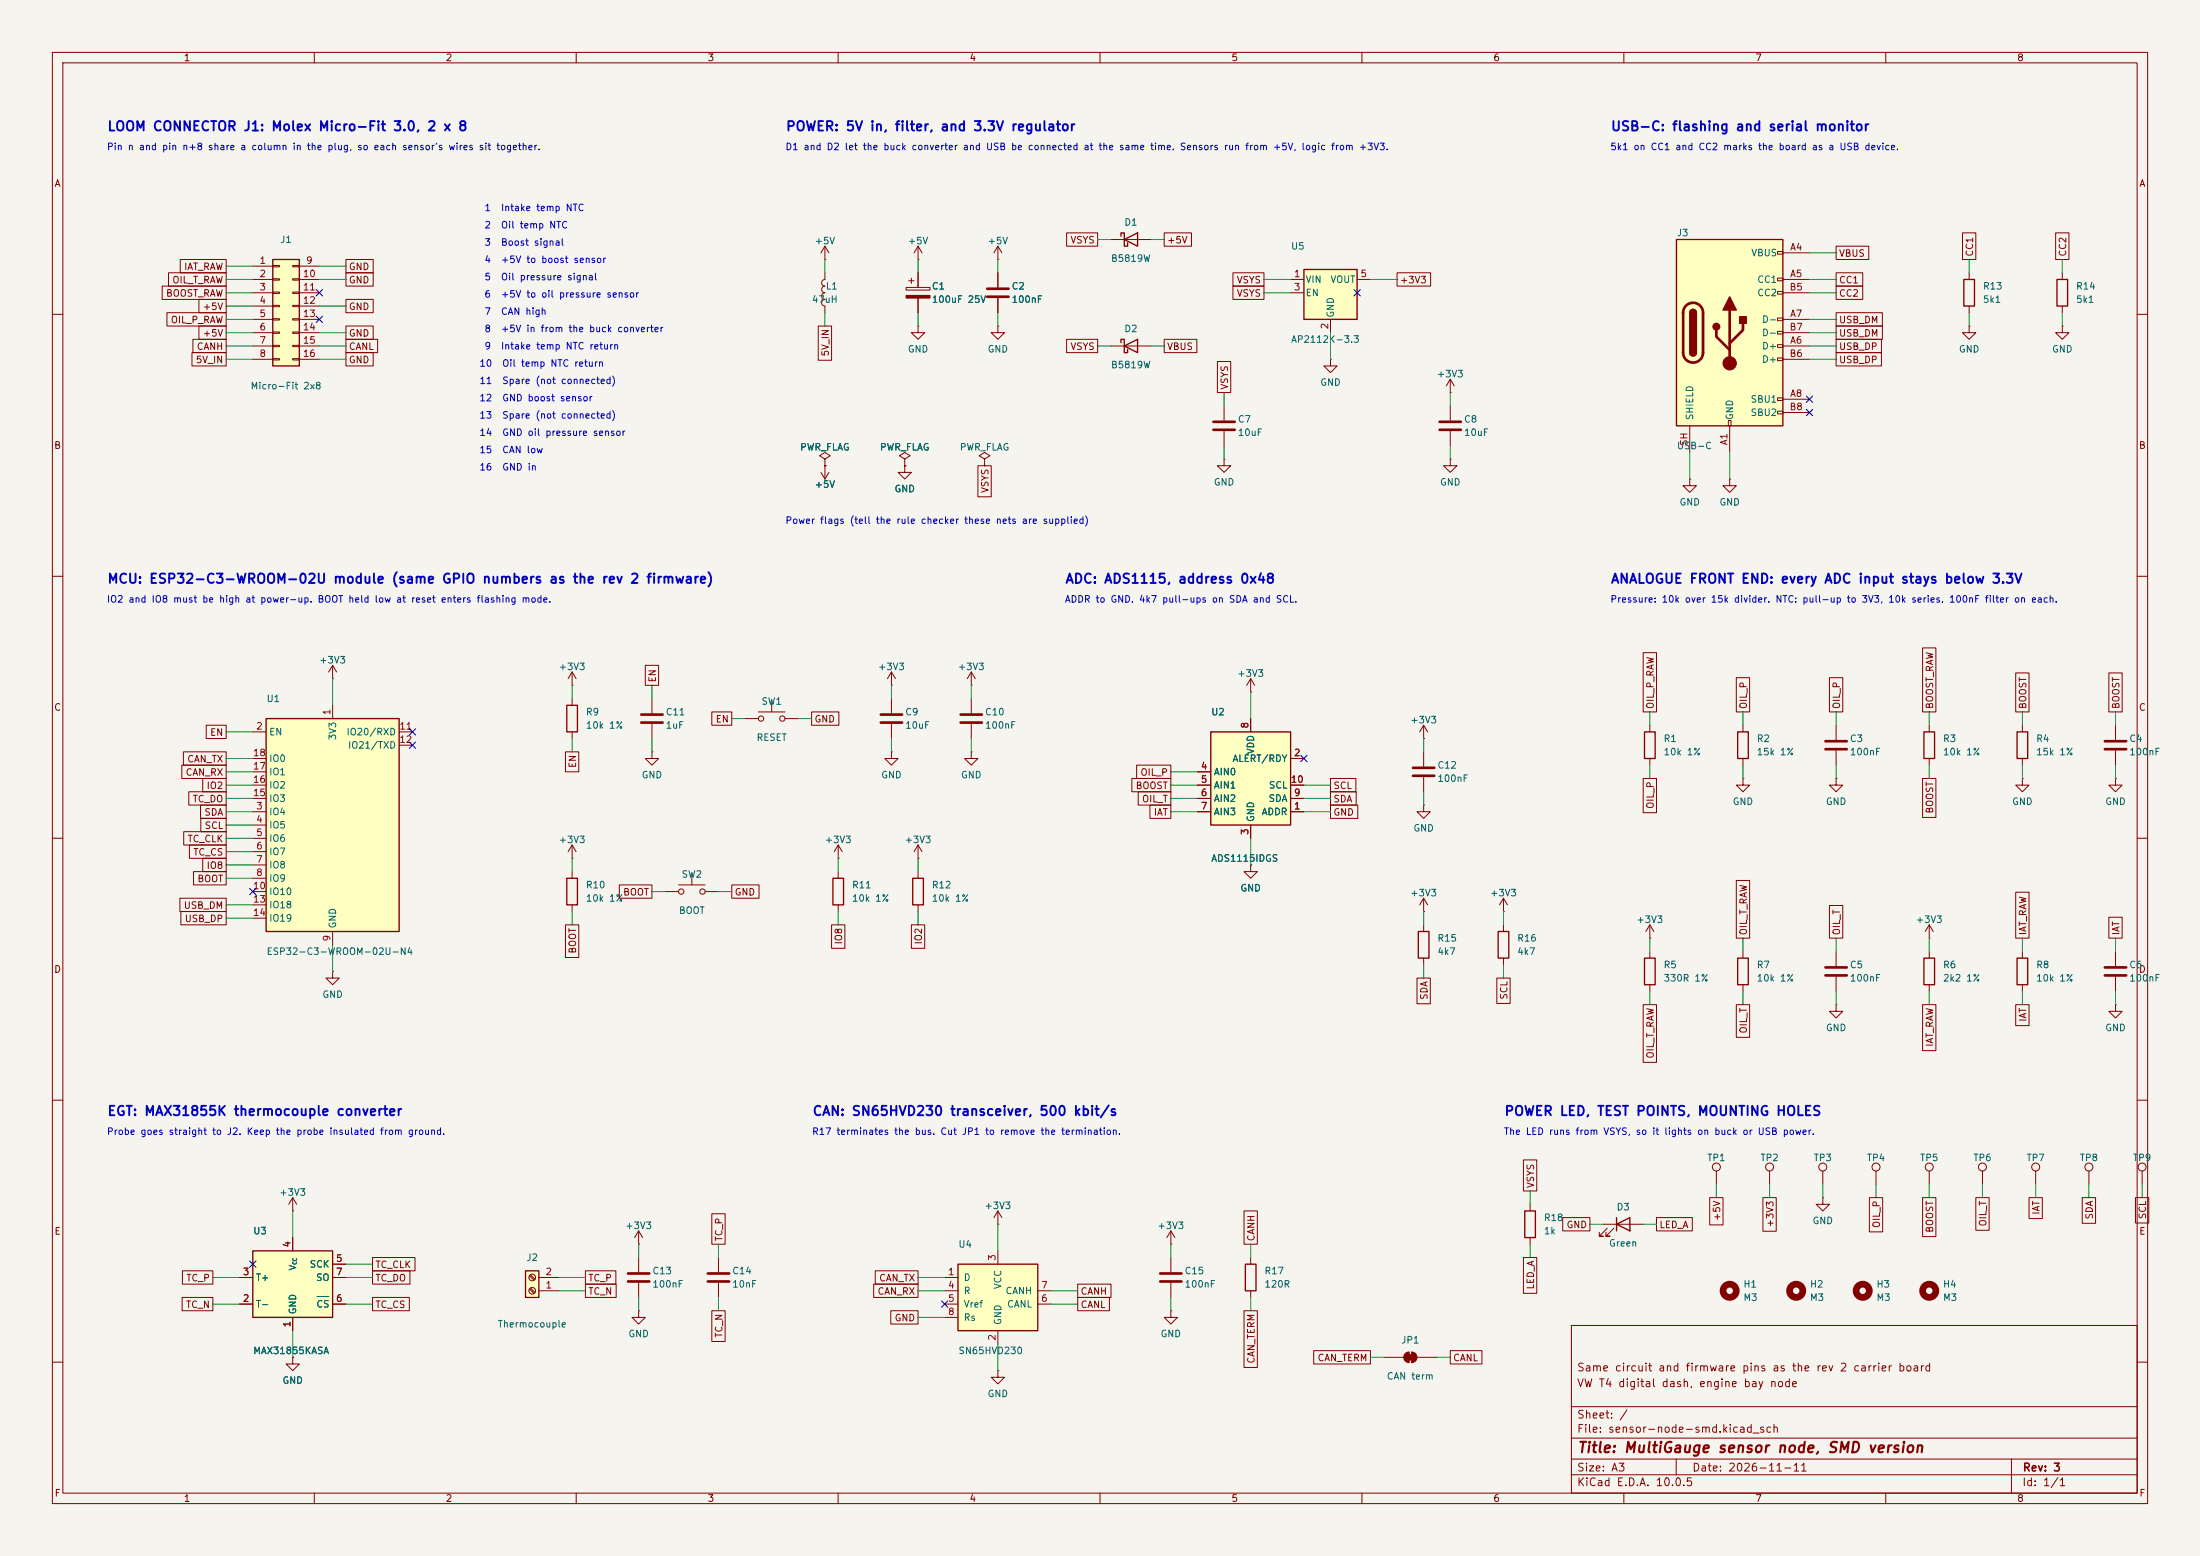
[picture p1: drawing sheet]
<svg xmlns="http://www.w3.org/2000/svg" width="420mm" height="297mm" viewBox="0 0 420 297" stroke-linecap="round" stroke-linejoin="round" font-family="sans-serif">
<path d="M0 0h420v297h-420z" fill="#f5f4ef" stroke="#f5f4ef" stroke-width=".19"/>
<g fill="none" stroke="#840000" stroke-width=".19">
<path d="M10 10h400v277h-400zM12 12h396v273h-396zM60 10v2M110 10v2M160 10v2M210 10v2M260 10v2M310 10v2M360 10v2M10 60h2M408 60h2M10 110h2"/>
<path d="M408 110h2M10 160h2M408 160h2M10 210h2M408 210h2M300 253h108v32h-108zM10 260h2M300 278.5h108M300 274.5h108M300 268.5h108M320 278.5v3M384 278.5v6.5"/>
<path d="M408 260h2M60 285v2M110 285v2M160 285v2M210 285v2M260 285v2M300 281.5h108M310 285v2M360 285v2"/>
</g>
<path d="M182.9 241.3h15.2v12.7h-15.2z" fill="#ffffc2"/>
<g fill="none" stroke="#840000" stroke-width=".25">
<path d="M214 45.1v-.6h.6v2.5h.7v-.6M214.6 45.7l2.6-1.2v2.5zM374.9 53.3h2v5.1h-2zM313.9 139.7h2.1v5.1h-2.1zM331.7 139.7h2.1v5.1h-2.1zM367.3 139.7h2v5.1h-2zM385.1 139.7h2v5.1h-2zM270.8 177.8h2v5.1h-2zM286 177.8h2v5.1h-2zM313.9 182.9h2.1v5.1h-2.1zM331.7 182.9h2.1v5.1h-2.1zM367.3 182.9h2v5.1h-2z"/>
<path d="M385.1 182.9h2v5.1h-2zM291.1 231.1h2v5.1h-2zM308.6 233.7l2.5-1.3v2.5zM308.6 232.4v2.5M182.9 241.3h15.2v12.7h-15.2z"/>
</g>
<g fill="none" stroke="#840000" stroke-width=".19">
<path d="M157.5 49.5h.1M157.5 57.2a.63 .63 0 0 0-.6 .6 .63 .63 0 0 0 .6 .6v1.3M157.5 52.1v1.2a.64 .64 0 0 0-.6 .7 .64 .64 0 0 0 .6 .6 .64 .64 0 0 0-.6 .7 .64 .64 0 0 0 .6 .6 .63 .63 0 0 0-.6 .6 .63 .63 0 0 0 .6 .7M157.5 47v2.5M157.5 47l-.8 1.3M157.5 47l.7 1.3M173 54.9h4.5v.5h-4.5zM173.5 53.6h1M174 53.1v1M175.3 49.5h.1M175.3 47l-.8 1.3M175.3 47l.7 1.3"/>
<path d="M175.3 47v2.5M175.3 52.1v2.8M175.3 56.9v2.8M212.1 45.7h7.6M375.9 52.1v1.2M375.9 58.4v1.3M175.3 62.2v1.3h1.2l-1.2 1.3-1.3-1.3h1.3M175.3 62.2h.1M190.5 62.2v1.3h1.3l-1.3 1.3-1.3-1.3h1.3M190.5 62.2h.1M375.9 62.2v1.3h1.3l-1.3 1.3-1.3-1.3h1.3M375.9 62.2h.1"/>
<path d="M156.7 90.2l.8 1.2M157.5 88.9h.1M157.5 87.6l1-.6-1-.6-1 .6 1 .6v1.3M157.5 88.9v2.5M158.2 90.2l-.7 1.2M172.7 88.9v1.3h1.3l-1.3 1.2-1.3-1.2h1.3M172.7 88.9h.1M172.7 87.6l1-.6-1-.6-1 .6 1 .6v1.3M188 87.6l1-.6-1-.6-1.1 .6 1.1 .6v1.3M188 88.9h.1M322.6 91.4v1.3h1.2l-1.2 1.3-1.3-1.3h1.3M322.6 91.4h.1"/>
<path d="M330.2 91.4v1.3h1.3l-1.3 1.3-1.3-1.3h1.3M330.2 91.4h.1M271.8 138.4l-.8 1.3M271.8 138.4l.7 1.3M271.8 138.4v2.6M315 138.4v1.3M332.7 138.4v1.3M350.5 138.4v2.8M368.3 138.4v1.3M386.1 138.4v1.3M403.9 138.4v2.8M271.8 141h.1"/>
<path d="M271.8 153.7v1.2h1.2l-1.2 1.3-1.3-1.3h1.3M271.8 153.7h.1M271.8 143.5v2.8M271.8 148.3v2.8M315 144.8v1.3M332.7 148.6v1.3h1.3l-1.3 1.2-1.2-1.2h1.2M332.7 148.6h.1M332.7 144.8v1.3M350.5 148.6v1.3h1.3l-1.3 1.2-1.3-1.2h1.3M350.5 148.6h.1M350.5 143.3v2.8M368.3 144.8v1.3"/>
<path d="M386.1 148.6v1.3h1.2l-1.2 1.2-1.3-1.2h1.3M386.1 148.6h.1M386.1 144.8v1.3M403.9 148.6v1.3h1.2l-1.2 1.2-1.3-1.2h1.3M403.9 148.6h.1M403.9 143.3v2.8M271.8 174h.1M271.8 171.5v2.5M271.8 176.5v1.3M271.8 171.5l-.8 1.2M271.8 171.5l.7 1.2M287 174h.1"/>
<path d="M287 171.5l-.7 1.2M287 171.5l.8 1.2M287 171.5v2.5M287 176.5v1.3M315 179.1h.1M315 176.5v2.6M315 176.5l-.8 1.3M315 176.5l.7 1.3M368.3 179.1h.1M368.3 176.5v2.6M368.3 176.5l-.8 1.3M368.3 176.5l.8 1.3"/>
<path d="M271.8 182.9v1.3M287 182.9v1.3M315 181.6v1.3M315 188v1.2M332.7 181.6v1.3M332.7 188v1.2M350.5 191.8v1.2h1.3l-1.3 1.3-1.3-1.3h1.3M350.5 191.8h.1M350.5 181.6v2.8M350.5 186.4v2.8M368.3 181.6v1.3M368.3 188v1.2"/>
<path d="M386.1 181.6v1.3M386.1 188v1.2M403.9 191.8v1.2h1.2l-1.2 1.3-1.3-1.3h1.3M403.9 191.8h.1M403.9 181.6v2.8M403.9 186.4v2.8M190.5 238.8v2.5M292.1 229.9v1.2M292.1 236.2v1.3M306.1 233.7h7.6M306.8 234.4l-1.5 1.6h.8h-.8v-.8M308.1 234.4l-1.5 1.6h.7h-.7v-.8"/>
<path d="M327.7 223.5v2.6M337.8 223.5v2.6M348 228.6v1.3h1.2l-1.2 1.2-1.3-1.2h1.3M348 228.6h.1M348 223.5v2.6M358.1 223.5v2.6M368.3 223.5v2.6M378.5 223.5v2.6M388.6 223.5v2.6M398.8 223.5v2.6M408.9 223.5v2.6M180.3 243.8h2.6"/>
<path d="M180.3 246.4h2.6M180.3 248.9h2.6M180.3 251.5h2.6M190.5 254v2.5M198.1 246.4h2.6M198.1 248.9h2.6"/>
<circle cx="327.7" cy="222.8" r=".76"/>
<circle cx="337.8" cy="222.8" r=".76"/>
<circle cx="348" cy="222.8" r=".76"/>
<circle cx="358.1" cy="222.8" r=".76"/>
<circle cx="368.3" cy="222.8" r=".76"/>
<circle cx="378.5" cy="222.8" r=".76"/>
<circle cx="388.6" cy="222.8" r=".76"/>
<circle cx="398.8" cy="222.8" r=".76"/>
<circle cx="408.9" cy="222.8" r=".76"/>
</g>
<g fill="none" stroke="#840000" stroke-width="1.3">
<circle cx="330.2" cy="246.4" r="1.27"/>
<circle cx="355.6" cy="246.4" r="1.27"/>
<circle cx="368.3" cy="246.4" r="1.27"/>
</g>
<path d="M269.7 146.6h4.1M269.7 148.1h4.1M348.5 141.5h4.1M348.5 143h4.1M401.8 141.5h4.1M401.8 143h4.1M348.5 184.7h4.1M348.5 186.2h4.1M401.8 184.7h4.1M401.8 186.2h4.1" fill="none" stroke="#840000" stroke-width=".51"/>
<path d="M173 56.4h4.5v.5h-4.5z" fill="#840000" stroke="#840000" stroke-width=".19"/>
<path d="M320 45.7h20.4v35.6h-20.4z" fill="#ffffc2"/>
<g fill="none" stroke="#840000" stroke-width=".19">
<path d="M190.5 49.5h.1M190.5 47l-.8 1.3M190.5 47l.8 1.3M190.5 47v2.5M190.5 52.1v2.8M190.5 56.9v2.8M339.3 48h1.1v.5h-1.1zM339.3 53.1h1.1v.5h-1.1zM339.3 55.6h1.1v.5h-1.1zM340.4 48.3h5M340.4 53.3h5M340.4 55.9h5"/>
<path d="M393.7 52.1v1.2M393.7 58.4v1.3M339.3 60.7h1.1v.5h-1.1zM339.3 63.2h1.1v.6h-1.1zM339.3 65.8h1.1v.5h-1.1zM339.3 68.3h1.1v.5h-1.1zM339.3 75.9h1.1v.6h-1.1zM339.3 78.5h1.1v.5h-1.1zM340.4 66h5M340.4 61h5M340.4 76.2h5M340.4 68.6h5"/>
<path d="M340.4 63.5h5M340.4 78.7h5M393.7 62.2v1.3h1.3l-1.3 1.3-1.3-1.3h1.3M393.7 62.2h.1M322.6 81.3v5.1M329.9 80.3h.6v1h-.6zM330.2 81.3v5.1M109.2 133.4v1.2M109.2 139.7v1.3M124.5 133.4v2.7M124.5 138.2v2.8M142.2 137.2h2.6"/>
<path d="M144.8 135.9h5.1M147.3 134.1v1.8M149.9 137.2h2.5M124.5 143.5v1.3h1.2l-1.2 1.3-1.3-1.3h1.3M124.5 143.5h.1M109.2 163.8h.1M109.2 161.3v2.5M109.2 166.4v1.2M109.2 172.7v1.3M109.2 161.3l-.7 1.3M109.2 161.3l.8 1.3M63.5 185.4v1.3h1.3l-1.3 1.3-1.3-1.3h1.3"/>
<path d="M63.5 185.4h.1"/>
<circle cx="145.3" cy="137.2" r=".51"/>
<circle cx="149.4" cy="137.2" r=".51"/>
</g>
<path d="M320 45.7h20.4v35.6h-20.4zM322.6 59.7a.64 .64 0 0 1 .6-.6 .64 .64 0 0 1 .6 .6M392.7 53.3h2v5.1h-2zM322.6 67.3a.64 .64 0 0 0 .6 .6 .64 .64 0 0 0 .6-.6M108.2 134.6h2v5.1h-2zM108.2 167.6h2v5.1h-2z" fill="none" stroke="#840000" stroke-width=".25"/>
<path d="M188.5 55.1h4M188.5 56.6h4M321.9 58.4a1.91 1.91 0 0 1 2-.5 1.91 1.91 0 0 1 1.2 1.8v7.6a1.91 1.91 0 0 1-1.9 1.9 1.91 1.91 0 0 1-1.9-1.9v-7.8l.2-.6zM330.2 59.2v10.1M327.7 63v1.3l2.5 2.5M332.7 61.7v1.3l-2.5 2.5M122.4 136.4h4.1M122.4 137.9h4.1" fill="none" stroke="#840000" stroke-width=".51"/>
<g fill="#840000" stroke="#840000" stroke-width=".25">
<path d="M322.6 59.7h1.2v7.6h-1.2z"/>
<path d="M322.8 59.2a.64 .64 0 0 1 .7-.1 .64 .64 0 0 1 .3 .6h-1.2z"/>
<path d="M322.6 67.3h1.2a.64 .64 0 0 1-.6 .6 .64 .64 0 0 1-.6-.6z"/>
<path d="M330.2 56.6l1.3 2.6h-2.6z"/>
<path d="M332.1 60.5h1.3v1.2h-1.3z"/>
<circle cx="327.7" cy="62.4" r=".63"/>
</g>
<circle cx="330.2" cy="69.3" r="1.27" fill="#840000" stroke="#840000" stroke-width=".19"/>
<path d="M50.8 137.2h25.4v40.6h-25.4z" fill="#ffffc2"/>
<path d="M50.8 137.2h25.4v40.6h-25.4zM159 167.6h2v5.1h-2zM174.2 167.6h2.1v5.1h-2.1z" fill="none" stroke="#840000" stroke-width=".25"/>
<g fill="none" stroke="#840000" stroke-width=".19">
<path d="M48.3 139.7h2.5M63.5 134.6v2.6M76.2 139.7h2.5M48.3 154.9h2.5M48.3 157.5h2.5M48.3 152.4h2.5M48.3 149.9h2.5M48.3 147.3h2.5M48.3 144.8h2.5M76.2 142.2h2.5M48.3 160h2.5M48.3 162.6h2.5"/>
<path d="M48.3 165.1h2.5M48.3 167.6h2.5M48.3 170.2h2.5M48.3 172.7h2.5M48.3 175.3h2.5M63.5 177.8v2.5M127 170.2h2.5M129.5 168.9h5.1M132.1 167.1v1.8M134.6 170.2h2.6M160 163.8h.1M160 161.3l-.7 1.3"/>
<path d="M160 161.3l.8 1.3M160 161.3v2.5M160 166.4v1.2M160 172.7v1.3M175.3 163.8h.1M175.3 161.3v2.5M175.3 166.4v1.2M175.3 172.7v1.3M175.3 161.3l-.8 1.3M175.3 161.3l.7 1.3M137.2 240v2.8M137.2 244.9v2.7"/>
<circle cx="130" cy="170.2" r=".51"/>
<circle cx="134.1" cy="170.2" r=".51"/>
</g>
<path d="M135.1 243.1h4.1M135.1 244.6h4.1" fill="none" stroke="#840000" stroke-width=".51"/>
<path d="M48.3 238.8h15.2v12.7h-15.2z" fill="#ffffc2"/>
<path d="M48.3 238.8h15.2v12.7h-15.2z" fill="none" stroke="#840000" stroke-width=".25"/>
<path d="M55.9 236.2v2.6M45.7 248.9h2.6M45.7 243.8h2.6M55.9 251.5v2.5M63.5 248.9h2.5M63.5 243.8h2.5M63.5 241.3h2.5" fill="none" stroke="#840000" stroke-width=".19"/>
<path d="M60.5 247.5h2.3" fill="none" stroke="#006464" stroke-width=".19"/>
<path d="M231.1 139.7h15.3v17.8h-15.3z" fill="#ffffc2"/>
<path d="M231.1 139.7h15.3v17.8h-15.3z" fill="none" stroke="#840000" stroke-width=".25"/>
<g fill="none" stroke="#840000" stroke-width=".19">
<path d="M170.2 130.8h.1M170.2 128.3v2.5M170.2 133.4v2.7M170.2 138.2v2.8M170.2 128.3l-.8 1.2M170.2 128.3l.7 1.2M185.4 130.8h.1M185.4 128.3v2.5M185.4 133.4v2.7M185.4 138.2v2.8M185.4 128.3l-.7 1.2M185.4 128.3l.8 1.2"/>
<path d="M238.8 132.1h.1M238.8 129.5v2.6M238.8 137.2v2.5M238.8 129.5l-.8 1.3M238.8 129.5l.7 1.3M170.2 143.5v1.3h1.2l-1.2 1.3-1.3-1.3h1.3M170.2 143.5h.1M185.4 143.5v1.3h1.3l-1.3 1.3-1.3-1.3h1.3M185.4 143.5h.1M228.6 154.9h2.5M228.6 147.3h2.5M228.6 149.9h2.5"/>
<path d="M228.6 152.4h2.5M238.8 157.5v2.5M246.4 154.9h2.5M246.4 144.8h2.5M246.4 149.9h2.5M246.4 152.4h2.5M238.8 165.1v1.3h1.2l-1.2 1.2-1.3-1.2h1.3M238.8 165.1h.1M121.9 237.5h.1M121.9 234.9l-.7 1.3M121.9 234.9l.8 1.3M121.9 234.9v2.6"/>
<path d="M55.9 259.1v1.2h1.2l-1.2 1.3-1.3-1.3h1.3M55.9 259.1h.1M121.9 250.2v1.3h1.3l-1.3 1.2-1.3-1.2h1.3M121.9 250.2h.1M121.9 240v2.8M121.9 244.9v2.7"/>
</g>
<path d="M168.1 136.4h4.1M168.1 137.9h4.1M183.4 136.4h4.1M183.4 137.9h4.1M119.9 243.1h4.1M119.9 244.6h4.1" fill="none" stroke="#840000" stroke-width=".51"/>
<path d="M100.3 242.6h2.6v5h-2.6z" fill="#ffffc2"/>
<path d="M100.3 242.6h2.6v5h-2.6z" fill="none" stroke="#840000" stroke-width=".25"/>
<g fill="none" stroke="#840000" stroke-width=".19">
<path d="M55.9 231.1h.1M55.9 228.6l-.8 1.3M55.9 228.6l.7 1.3M55.9 228.6v2.5M101.1 246l.9 .9M101.1 243.5l.9 .8M101.3 245.9l.8 .8M101.3 243.3l.8 .9M102.9 246.4h3.8M102.9 243.8h3.8"/>
<circle cx="101.6" cy="246.4" r=".63"/>
<circle cx="101.6" cy="243.8" r=".63"/>
</g>
<path d="M52.1 49.5h5v20.4h-5z" fill="#ffffc2"/>
<path d="M52.1 49.5h5v20.4h-5zM214 65.4v-.6h.6v2.5h.7v-.6M214.6 66l2.6-1.2v2.5z" fill="none" stroke="#840000" stroke-width=".25"/>
<g fill="none" stroke="#840000" stroke-width=".19">
<path d="M48.3 50.8h3.8M48.3 53.3h3.8M48.3 55.9h3.8M48.3 58.4h3.8M52.1 50.7h1.2v.2h-1.2zM52.1 53.2h1.2v.3h-1.2zM52.1 55.8h1.2v.2h-1.2zM52.1 58.3h1.2v.2h-1.2zM55.9 50.7h1.2v.2h-1.2zM55.9 53.2h1.2v.3h-1.2zM55.9 55.8h1.2v.2h-1.2zM55.9 58.3h1.2v.2h-1.2z"/>
<path d="M57.1 50.8h3.9M57.1 53.3h3.9M57.1 55.9h3.9M57.1 58.4h3.9M48.3 61h3.8M48.3 63.5h3.8M48.3 66h3.8M48.3 68.6h3.8M52.1 60.8h1.2v.3h-1.2zM52.1 63.4h1.2v.2h-1.2zM52.1 65.9h1.2v.3h-1.2zM52.1 68.5h1.2v.2h-1.2z"/>
<path d="M55.9 60.8h1.2v.3h-1.2zM55.9 63.4h1.2v.2h-1.2zM55.9 65.9h1.2v.3h-1.2zM55.9 68.5h1.2v.2h-1.2zM57.1 61h3.9M57.1 63.5h3.9M57.1 66h3.9M57.1 68.6h3.9M212.1 66h7.6M254 68.6v1.3h1.3l-1.3 1.2-1.3-1.2h1.3M254 68.6h.1M276.9 74.9h.1"/>
<path d="M276.9 72.4l-.8 1.3M276.9 72.4l.7 1.3M276.9 72.4v2.5M276.9 77.5v2.8M276.9 87.6v1.3h1.2l-1.2 1.3-1.3-1.3h1.3M276.9 87.6h.1M276.9 82.3v2.8M63.5 129.5h.1M63.5 127l-.8 1.3M63.5 127l.8 1.3M63.5 127v2.5M109.2 130.8h.1"/>
<path d="M109.2 128.3l-.7 1.2M109.2 128.3l.8 1.2M109.2 128.3v2.5M190.5 233.7h.1M190.5 231.1l-.8 1.3M190.5 231.1l.8 1.3M190.5 231.1v2.6M223.5 250.2v1.3h1.3l-1.3 1.2-1.3-1.2h1.3M223.5 250.2h.1"/>
</g>
<circle cx="342.9" cy="246.4" r="1.27" fill="none" stroke="#840000" stroke-width="1.3"/>
<path d="M274.8 80.5h4.1M274.8 82h4.1" fill="none" stroke="#840000" stroke-width=".51"/>
<path d="M248.9 51.4h10.2v9.6h-10.2z" fill="#ffffc2"/>
<path d="M248.9 51.4h10.2v9.6h-10.2zM237.7 241.3h2.1v5.1h-2.1z" fill="none" stroke="#840000" stroke-width=".25"/>
<g fill="none" stroke="#840000" stroke-width=".19">
<path d="M31 54.6h12.2v2.6h-12.2zM31.9 59.7h11.3v2.5h-11.3zM32.2 52.1h11v2.5h-11zM34.4 49.5h8.8v2.6h-8.8zM38 57.1h5.2v2.6h-5.2zM66 52.1h5.2v2.5h-5.2zM66 49.5h5.2v2.6h-5.2zM66 57.1h5.2v2.6h-5.2zM175.3 52.1v2.8M175.3 56.9v2.8M190.5 52.1v2.8M190.5 56.9v2.8"/>
<path d="M203.6 44.4h5.9v2.6h-5.9zM222.2 44.4h5.3v2.6h-5.3zM235.4 52.1h5.9v2.5h-5.9zM235.4 54.6h5.9v2.6h-5.9zM246.4 53.3h2.5M246.4 55.9h2.5M259.1 53.3h2.5M266.7 52.1h6.4v2.5h-6.4zM350.5 59.7h8.9v2.5h-8.9zM350.5 52.1h5.1v2.5h-5.1zM350.5 54.6h5.1v2.6h-5.1zM350.5 47h6.3v2.5h-6.3z"/>
<path d="M374.6 44.4h2.6v5.1h-2.6zM392.4 44.4h2.6v5.1h-2.6zM36.6 67.3h6.6v2.6h-6.6zM36.8 64.8h6.4v2.5h-6.4zM38 62.2h5.2v2.6h-5.2zM66 62.2h5.2v2.6h-5.2zM66 64.8h6.1v2.5h-6.1zM66 67.3h5.2v2.6h-5.2zM156.2 62.2h2.6v6.6h-2.6zM203.6 64.8h5.9v2.5h-5.9zM222.2 64.8h6.3v2.5h-6.3zM232.4 69h2.6v5.9h-2.6z"/>
<path d="M233.7 77.5v2.8M254 61v2.5M350.5 62.2h8.9v2.6h-8.9zM350.5 67.3h8.7v2.6h-8.7zM350.5 64.8h8.7v2.5h-8.7zM157.5 88.9h.1M172.7 88.9h.1M186.7 88.9h2.5v5.9h-2.5zM233.7 87.6v1.3h1.2l-1.2 1.3-1.3-1.3h1.3M233.7 87.6h.1M233.7 82.3v2.8M39.4 138.4h3.8v2.6h-3.8z"/>
<path d="M123.2 127h2.5v3.8h-2.5zM135.9 135.9h3.8v2.5h-3.8zM154.9 135.9h5.2v2.5h-5.2zM238.8 137.2v2.5M313.7 124.6h2.5v11.3h-2.5zM331.5 129.4h2.5v6.5h-2.5zM349.2 129.4h2.6v6.5h-2.6zM367 123.7h2.6v12.2h-2.6zM384.8 128.4h2.6v7.5h-2.6zM402.6 128.4h2.5v7.5h-2.5zM34.7 146h8.5v2.6h-8.5zM35 143.5h8.2v2.6h-8.2z"/>
<path d="M35.1 158.7h8.1v2.6h-8.1zM36 151.1h7.2v2.6h-7.2zM38.3 153.7h4.9v2.5h-4.9zM38.3 156.2h4.9v2.6h-4.9zM38.7 148.6h4.5v2.5h-4.5zM107.9 143.5h2.6v3.8h-2.6zM216.1 148.6h7.4v2.5h-7.4zM217 146h6.5v2.6h-6.5zM217.3 151.1h6.2v2.6h-6.2zM219.5 153.7h4v2.5h-4zM228.6 154.9h2.5M228.6 147.3h2.5"/>
<path d="M228.6 149.9h2.5M228.6 152.4h2.5M238.8 157.5v2.5M246.4 154.9h2.5M246.4 144.8h2.5M246.4 149.9h2.5M246.4 152.4h2.5M254 148.6h4.8v2.5h-4.8zM254 151.1h4.9v2.6h-4.9zM254 153.7h5.2v2.5h-5.2zM313.7 148.6h2.5v6.5h-2.5zM367 148.6h2.6v7.4h-2.6z"/>
<path d="M34.3 171.4h8.9v2.6h-8.9zM34.5 174h8.7v2.5h-8.7zM36.2 161.3h7v2.5h-7zM36.9 166.4h6.3v2.5h-6.3zM38.7 163.8h4.5v2.6h-4.5zM107.9 176.5h2.6v6.3h-2.6zM118.2 168.9h6.3v2.6h-6.3zM139.7 168.9h5.2v2.6h-5.2zM158.7 176.5h2.6v4.5h-2.6zM174 176.5h2.5v4.5h-2.5zM238.8 165.1h.1M331.5 168.1h2.5v11h-2.5z"/>
<path d="M349.2 172.8h2.6v6.3h-2.6zM384.8 170.3h2.6v8.8h-2.6zM402.6 175.1h2.5v4h-2.5zM270.5 186.7h2.6v4.9h-2.6zM285.7 186.7h2.6v4.8h-2.6zM313.7 191.8h2.5v11h-2.5zM331.5 191.8h2.5v6.2h-2.5zM367 191.8h2.6v8.7h-2.6zM384.8 191.8h2.6v4h-2.6zM55.9 236.2v2.6M135.9 231.7h2.5v5.8h-2.5zM223.5 237.5h.1"/>
<path d="M223.5 234.9l-.7 1.3M223.5 234.9l.8 1.3M223.5 234.9v2.6M237.5 231.1h2.5v6.4h-2.5zM290.8 221.4h2.6v5.9h-2.6zM298.3 232.4h5.2v2.6h-5.2zM316.2 232.4h6.9v2.6h-6.9zM326.4 228.6h2.5v5.2h-2.5zM336.5 228.6h2.6v6.4h-2.6zM356.9 228.6h2.5v6.5h-2.5zM367 228.6h2.6v7.4h-2.6zM377.2 228.6h2.5v6.2h-2.5z"/>
<path d="M387.3 228.6h2.6v4h-2.6zM397.5 228.6h2.6v4.9h-2.6zM407.7 228.6h2.5v4.8h-2.5zM34.8 247.6h5.8v2.6h-5.8zM34.8 242.6h5.8v2.5h-5.8zM45.7 248.9h2.6M45.7 243.8h2.6M55.9 259.1h.1M55.9 251.5v2.5M63.5 248.9h2.5M63.5 243.8h2.5M63.5 241.3h2.5"/>
<path d="M71.1 240h8.1v2.6h-8.1zM71.1 247.6h7v2.6h-7zM71.1 242.6h7.2v2.5h-7.2zM111.8 242.6h5.8v2.5h-5.8zM111.8 245.1h5.8v2.6h-5.8zM135.9 250.2h2.5v5.9h-2.5zM166.8 245.1h8.5v2.6h-8.5zM167.1 242.6h8.2v2.5h-8.2zM170.1 250.2h5.2v2.5h-5.2zM205.7 245.1h6.4v2.6h-6.4zM205.7 247.6h6.1v2.6h-6.1zM223.5 240v2.8"/>
<path d="M223.5 244.9v2.7M237.5 250.2h2.5v10.8h-2.5zM238.8 240v1.3M238.8 246.4v1.2M250.8 257.8h10.8v2.6h-10.8zM264.2 259.1h3.8M269 258.1v2M269.5 258.1v2M270.5 259.1h3.8M276.9 257.8h6v2.6h-6zM290.8 240h2.6v6.9h-2.6zM190.5 261.6v1.3h1.3l-1.3 1.3-1.3-1.3h1.3"/>
<path d="M190.5 261.6h.1"/>
</g>
<path d="M231.6 80.5h4.1M231.6 82h4.1M221.5 243.1h4.1M221.5 244.6h4.1" fill="none" stroke="#840000" stroke-width=".51"/>
<g fill="#840000" stroke="#840000" stroke-width=".19">
<path d="M268.7 258.6h1v1h-1z"/>
<path d="M268.3 258.4l.7-.3v2a1.02 1.02 0 0 1-.9-.6 1.02 1.02 0 0 1 .2-1.1z"/>
<path d="M269.5 258.1a1.02 1.02 0 0 1 1 1 1.02 1.02 0 0 1-1 1z"/>
</g>
<g fill="none" stroke="#009600" stroke-width=".19">
<path d="M43.2 58.4h5.1M43.2 55.9h5.1M43.2 53.3h5.1M43.2 50.8h5.1M61 58.4h5M61 53.3h5M61 50.8h5M157.5 49.5v2.6M157.5 59.7v2.5M175.3 49.5v2.6M175.3 59.7v2.5M190.5 49.5v2.6"/>
<path d="M190.5 59.7v2.5M209.5 45.7h2.6M219.7 45.7h2.5M241.3 55.9h5.1M241.3 53.3h5.1M261.6 53.3h5.1M345.4 55.9h5.1M345.4 53.3h5.1M345.4 48.3h5.1M375.9 49.5v2.6M375.9 59.7v2.5M393.7 49.5v2.6"/>
<path d="M393.7 59.7v2.5M43.2 61h5.1M43.2 66h5.1M43.2 68.6h5.1M43.2 63.5h5.1M61 66h5M61 68.6h5M61 63.5h5M209.5 66h2.6M219.7 66h2.5M233.7 74.9v2.6M254 63.5v5.1"/>
<path d="M276.9 74.9v2.6M345.4 61h5.1M345.4 66h5.1M345.4 68.6h5.1M345.4 63.5h5.1M233.7 85.1v2.5M276.9 85.1v2.5M322.6 86.4v5M330.2 86.4v5M43.2 139.7h5.1M63.5 129.5v5.1M109.2 130.8v2.6"/>
<path d="M124.5 130.8v2.6M139.7 137.2h2.5M152.4 137.2h2.5M170.2 130.8v2.6M185.4 130.8v2.6M238.8 132.1v5.1M315 135.9v2.5M332.7 135.9v2.5M350.5 135.9v2.5M368.3 135.9v2.5M386.1 135.9v2.5M403.9 135.9v2.5"/>
<path d="M43.2 149.9h5.1M43.2 147.3h5.1M43.2 154.9h5.1M43.2 152.4h5.1M43.2 157.5h5.1M43.2 144.8h5.1M109.2 141v2.5M124.5 141v2.5M170.2 141v2.5M185.4 141v2.5M223.5 149.9h5.1M223.5 147.3h5.1"/>
<path d="M223.5 154.9h5.1M223.5 152.4h5.1M248.9 149.9h5.1M248.9 154.9h5.1M248.9 152.4h5.1M271.8 141v2.5M271.8 151.1v2.6M315 146.1v2.5M332.7 146.1v2.5M350.5 146.1v2.5M368.3 146.1v2.5M386.1 146.1v2.5"/>
<path d="M403.9 146.1v2.5M43.2 175.3h5.1M43.2 167.6h5.1M43.2 172.7h5.1M43.2 160h5.1M43.2 165.1h5.1M43.2 162.6h5.1M109.2 163.8v2.6M109.2 174v2.5M124.5 170.2h2.5M137.2 170.2h2.5M160 163.8v2.6"/>
<path d="M160 174v2.5M175.3 163.8v2.6M175.3 174v2.5M238.8 160v5.1M271.8 174v2.5M287 174v2.5M315 179.1v2.5M332.7 179.1v2.5M350.5 179.1v2.5M368.3 179.1v2.5M386.1 179.1v2.5M403.9 179.1v2.5"/>
<path d="M63.5 180.3v5.1M271.8 184.2v2.5M287 184.2v2.5M315 189.2v2.6M332.7 189.2v2.6M350.5 189.2v2.6M368.3 189.2v2.6M386.1 189.2v2.6M403.9 189.2v2.6M55.9 231.1v5.1M121.9 237.5v2.5M137.2 237.5v2.5"/>
<path d="M190.5 233.7v5.1M223.5 237.5v2.5M238.8 237.5v2.5M292.1 227.3v2.6M292.1 237.5v2.5M303.5 233.7h2.6M313.7 233.7h2.5M327.7 226.1v2.5M337.8 226.1v2.5M348 226.1v2.5M358.1 226.1v2.5M368.3 226.1v2.5"/>
<path d="M378.5 226.1v2.5M388.6 226.1v2.5M398.8 226.1v2.5M408.9 226.1v2.5M40.6 243.8h5.1M40.6 248.9h5.1M55.9 254v5.1M66 241.3h5.1M66 243.8h5.1M66 248.9h5.1M106.7 246.4h5.1M106.7 243.8h5.1"/>
<path d="M121.9 247.6v2.6M137.2 247.6v2.6M175.3 246.4h5M175.3 243.8h5M175.3 251.5h5M190.5 256.5v5.1M200.7 246.4h5M200.7 248.9h5M223.5 247.6v2.6M238.8 247.6v2.6M261.6 259.1h2.6M274.3 259.1h2.6"/>
</g>
<g fill="none" stroke="#000084" stroke-width=".19">
<path d="M60.4 55.3l1.2 1.2M61.6 55.3l-1.2 1.2M258.5 55.3l1.2 1.2M259.7 55.3l-1.2 1.2M60.4 60.4l1.2 1.2M61.6 60.4l-1.2 1.2M344.8 75.6l1.2 1.2M344.8 78.1l1.2 1.2M346 75.6l-1.2 1.2M346 78.1l-1.2 1.2M78.1 139.1l1.2 1.2M79.3 139.1l-1.2 1.2"/>
<path d="M78.1 141.6l1.2 1.2M79.3 141.6l-1.2 1.2M248.3 144.2l1.2 1.2M249.5 144.2l-1.2 1.2M47.7 169.6l1.2 1.2M48.9 169.6l-1.2 1.2M47.7 240.7l1.2 1.2M48.9 240.7l-1.2 1.2M179.7 248.3l1.2 1.2M180.9 248.3l-1.2 1.2"/>
</g>
<path d="M60.5 247.5h2.3" fill="none" stroke="#006464" stroke-width=".19"/>
<text font-size="2" fill="#840000" x="301" y="277.8">Title: MultiGauge sensor node, SMD version</text>
<g font-size="1.8" fill="#0000c2">
<text x="20.4" y="25.5">LOOM CONNECTOR J1: Molex Micro-Fit 3.0, 2 x 8</text>
<text x="149.9" y="25.5">POWER: 5V in, filter, and 3.3V regulator</text>
<text x="307.4" y="25.5">USB-C: flashing and serial monitor</text>
<text x="20.4" y="111.8">MCU: ESP32-C3-WROOM-02U module (same GPIO numbers as the rev 2 firmware)</text>
<text x="203.3" y="111.8">ADC: ADS1115, address 0x48</text>
<text x="307.4" y="111.8">ANALOGUE FRONT END: every ADC input stays below 3.3V</text>
<text x="20.4" y="213.4">EGT: MAX31855K thermocouple converter</text>
<text x="155" y="213.4">CAN: SN65HVD230 transceiver, 500 kbit/s</text>
<text x="287.1" y="213.4">POWER LED, TEST POINTS, MOUNTING HOLES</text>
</g>
<g font-size="1.5" fill="#840000">
<text x="300.9" y="262.1">Same circuit and firmware pins as the rev 2 carrier board</text>
<text x="300.9" y="265.1">VW T4 digital dash, engine bay node</text>
<text x="300.9" y="273.8">File: sensor-node-smd.kicad_sch</text>
<text x="300.9" y="271.1">Sheet: /</text>
<text x="300.9" y="281.2">Size: A3</text>
<text x="322.9" y="281.2">Date: 2026-11-11</text>
<text x="386" y="281.2">Rev: 3</text>
<text x="300.9" y="284">KiCad E.D.A. 10.0.5</text>
<text x="385.9" y="284">Id: 1/1</text>
</g>
<g font-size="1.3" fill="#840000">
<text x="35" y="12">1</text>
<text x="85" y="12">2</text>
<text x="135" y="12">3</text>
<text x="185" y="12">4</text>
<text x="235" y="12">5</text>
<text x="285" y="12">6</text>
<text x="335" y="12">7</text>
<text x="385" y="12">8</text>
<text x="10.3" y="36">A</text>
<text x="408.3" y="36">A</text>
<text x="204.3" y="46.8">VSYS</text>
<text x="222.7" y="46.8">+5V</text>
<text x="35" y="51.9">IAT_RAW</text>
<text x="66.5" y="51.9">GND</text>
<text x="351" y="49.3">VBUS</text>
<text x="377" y="49.1" transform="rotate(-90 377 49.1)">CC1</text>
<text x="394.8" y="49.1" transform="rotate(-90 394.8 49.1)">CC2</text>
<text x="31.6" y="56.9">BOOST_RAW</text>
<text x="32.8" y="54.4">OIL_T_RAW</text>
<text x="38.6" y="59.5">+5V</text>
<text x="66.5" y="54.4">GND</text>
<text x="66.5" y="59.5">GND</text>
<text x="236" y="54.4">VSYS</text>
<text x="236" y="56.9">VSYS</text>
<text x="267.1" y="54.4">+3V3</text>
<text x="351" y="54.4">CC1</text>
<text x="351" y="56.9">CC2</text>
<text x="32.5" y="62">OIL_P_RAW</text>
<text x="38.6" y="64.6">+5V</text>
<text x="66.5" y="64.6">GND</text>
<text x="351" y="64.6">USB_DM</text>
<text x="351" y="62">USB_DM</text>
<text x="37.3" y="69.6">5V_IN</text>
<text x="37.5" y="67.1">CANH</text>
<text x="66.5" y="67.1">CANL</text>
<text x="66.5" y="69.6">GND</text>
<text x="158.5" y="68.1" transform="rotate(-90 158.5 68.1)">5V_IN</text>
<text x="204.3" y="67.1">VSYS</text>
<text x="222.7" y="67.1">VBUS</text>
<text x="351" y="69.6">USB_DP</text>
<text x="351" y="67.1">USB_DP</text>
<text x="234.7" y="74.5" transform="rotate(-90 234.7 74.5)">VSYS</text>
<text x="10.2" y="86">B</text>
<text x="408.2" y="86">B</text>
<text x="189" y="94.2" transform="rotate(-90 189 94.2)">VSYS</text>
<text x="125.5" y="130.4" transform="rotate(-90 125.5 130.4)">EN</text>
<text x="10.2" y="136">C</text>
<text x="316" y="135.4" transform="rotate(-90 316 135.4)">OIL_P_RAW</text>
<text x="333.8" y="135.4" transform="rotate(-90 333.8 135.4)">OIL_P</text>
<text x="351.6" y="135.4" transform="rotate(-90 351.6 135.4)">OIL_P</text>
<text x="369.4" y="135.4" transform="rotate(-90 369.4 135.4)">BOOST_RAW</text>
<text x="387.1" y="135.4" transform="rotate(-90 387.1 135.4)">BOOST</text>
<text x="404.9" y="135.4" transform="rotate(-90 404.9 135.4)">BOOST</text>
<text x="408.2" y="136">C</text>
<text x="40" y="140.8">EN</text>
<text x="136.5" y="138.2">EN</text>
<text x="155.4" y="138.2">GND</text>
<text x="35.3" y="148.4">CAN_RX</text>
<text x="35.6" y="145.8">CAN_TX</text>
<text x="110.3" y="146.7" transform="rotate(-90 110.3 146.7)">EN</text>
<text x="217.6" y="148.4">OIL_P</text>
<text x="36.7" y="153.5">TC_DO</text>
<text x="38.9" y="156">SDA</text>
<text x="39.3" y="150.9">IO2</text>
<text x="216.7" y="150.9">BOOST</text>
<text x="217.9" y="153.5">OIL_T</text>
<text x="220.2" y="156">IAT</text>
<text x="254.4" y="150.9">SCL</text>
<text x="254.4" y="153.5">SDA</text>
<text x="254.4" y="156">GND</text>
<text x="316" y="154.5" transform="rotate(-90 316 154.5)">OIL_P</text>
<text x="369.4" y="155.4" transform="rotate(-90 369.4 155.4)">BOOST</text>
<text x="35.7" y="161.1">TC_CLK</text>
<text x="39" y="158.5">SCL</text>
<text x="36.8" y="163.6">TC_CS</text>
<text x="39.3" y="166.2">IO8</text>
<text x="35" y="173.8">USB_DM</text>
<text x="37.6" y="168.7">BOOT</text>
<text x="118.9" y="171.2">BOOT</text>
<text x="140.1" y="171.2">GND</text>
<text x="35.2" y="176.3">USB_DP</text>
<text x="333.8" y="178.6" transform="rotate(-90 333.8 178.6)">OIL_T_RAW</text>
<text x="351.6" y="178.6" transform="rotate(-90 351.6 178.6)">OIL_T</text>
<text x="387.1" y="178.6" transform="rotate(-90 387.1 178.6)">IAT_RAW</text>
<text x="404.9" y="178.6" transform="rotate(-90 404.9 178.6)">IAT</text>
<text x="10.2" y="186">D</text>
<text x="110.3" y="182.1" transform="rotate(-90 110.3 182.1)">BOOT</text>
<text x="161.1" y="180.4" transform="rotate(-90 161.1 180.4)">IO8</text>
<text x="176.3" y="180.4" transform="rotate(-90 176.3 180.4)">IO2</text>
<text x="408.2" y="186">D</text>
<text x="272.8" y="191" transform="rotate(-90 272.8 191)">SDA</text>
<text x="288.1" y="190.9" transform="rotate(-90 288.1 190.9)">SCL</text>
<text x="333.8" y="197.4" transform="rotate(-90 333.8 197.4)">OIL_T</text>
<text x="387.1" y="195.1" transform="rotate(-90 387.1 195.1)">IAT</text>
<text x="316" y="202.1" transform="rotate(-90 316 202.1)">OIL_T_RAW</text>
<text x="369.4" y="199.9" transform="rotate(-90 369.4 199.9)">IAT_RAW</text>
<text x="293.2" y="226.9" transform="rotate(-90 293.2 226.9)">VSYS</text>
<text x="328.7" y="233.2" transform="rotate(-90 328.7 233.2)">+5V</text>
<text x="389.7" y="232" transform="rotate(-90 389.7 232)">IAT</text>
<text x="399.8" y="232.9" transform="rotate(-90 399.8 232.9)">SDA</text>
<text x="410" y="232.8" transform="rotate(-90 410 232.8)">SCL</text>
<text x="10.3" y="236">E</text>
<text x="138.2" y="237" transform="rotate(-90 138.2 237)">TC_P</text>
<text x="239.8" y="237" transform="rotate(-90 239.8 237)">CANH</text>
<text x="299" y="234.7">GND</text>
<text x="316.7" y="234.7">LED_A</text>
<text x="338.9" y="234.4" transform="rotate(-90 338.9 234.4)">+3V3</text>
<text x="359.2" y="234.5" transform="rotate(-90 359.2 234.5)">OIL_P</text>
<text x="369.4" y="235.4" transform="rotate(-90 369.4 235.4)">BOOST</text>
<text x="379.5" y="234.2" transform="rotate(-90 379.5 234.2)">OIL_T</text>
<text x="408.3" y="236">E</text>
<text x="35.5" y="244.9">TC_P</text>
<text x="71.6" y="242.4">TC_CLK</text>
<text x="71.6" y="244.9">TC_DO</text>
<text x="112.2" y="244.9">TC_P</text>
<text x="167.7" y="244.9">CAN_TX</text>
<text x="35.4" y="250">TC_N</text>
<text x="71.6" y="250">TC_CS</text>
<text x="112.2" y="247.4">TC_N</text>
<text x="167.4" y="247.4">CAN_RX</text>
<text x="206.2" y="247.4">CANH</text>
<text x="206.2" y="250">CANL</text>
<text x="293.2" y="246.2" transform="rotate(-90 293.2 246.2)">LED_A</text>
<text x="138.2" y="255.4" transform="rotate(-90 138.2 255.4)">TC_N</text>
<text x="170.7" y="252.5">GND</text>
<text x="239.8" y="260.4" transform="rotate(-90 239.8 260.4)">CAN_TERM</text>
<text x="251.4" y="260.1">CAN_TERM</text>
<text x="277.3" y="260.1">CANL</text>
<text x="10.3" y="286">F</text>
<text x="35" y="287">1</text>
<text x="85" y="287">2</text>
<text x="135" y="287">3</text>
<text x="185" y="287">4</text>
<text x="235" y="287">5</text>
<text x="285" y="287">6</text>
<text x="335" y="287">7</text>
<text x="385" y="287">8</text>
<text x="408.3" y="286">F</text>
</g>
<g font-size="1.3" fill="#0000c2">
<text x="20.3" y="29">Pin n and pin n+8 share a column in the plug, so each sensor's wires sit together.</text>
<text x="149.8" y="29">D1 and D2 let the buck converter and USB be connected at the same time. Sensors run from +5V, logic from +3V3.</text>
<text x="307.3" y="29">5k1 on CC1 and CC2 marks the board as a USB device.</text>
<text x="92.4" y="40.6">1</text>
<text x="95.5" y="40.6">Intake temp NTC</text>
<text x="92.4" y="43.9">2</text>
<text x="92.4" y="47.2">3</text>
<text x="95.5" y="43.9">Oil temp NTC</text>
<text x="95.5" y="47.2">Boost signal</text>
<text x="92.4" y="50.5">4</text>
<text x="92.4" y="53.8">5</text>
<text x="95.5" y="50.5">+5V to boost sensor</text>
<text x="95.5" y="53.8">Oil pressure signal</text>
<text x="92.4" y="57.1">6</text>
<text x="95.5" y="57.1">+5V to oil pressure sensor</text>
<text x="92.4" y="60.4">7</text>
<text x="92.4" y="63.7">8</text>
<text x="95.5" y="60.4">CAN high</text>
<text x="95.5" y="63.7">+5V in from the buck converter</text>
<text x="91.4" y="70.3">10</text>
<text x="92.4" y="67">9</text>
<text x="95.5" y="67">Intake temp NTC return</text>
<text x="95.8" y="70.3">Oil temp NTC return</text>
<text x="91.4" y="76.9">12</text>
<text x="91.4" y="73.6">11</text>
<text x="95.8" y="76.9">GND boost sensor</text>
<text x="95.8" y="73.6">Spare (not connected)</text>
<text x="91.4" y="80.2">13</text>
<text x="91.4" y="83.5">14</text>
<text x="95.8" y="80.2">Spare (not connected)</text>
<text x="95.8" y="83.5">GND oil pressure sensor</text>
<text x="91.4" y="86.8">15</text>
<text x="95.8" y="86.8">CAN low</text>
<text x="91.4" y="90.1">16</text>
<text x="95.8" y="90.1">GND in</text>
<text x="149.8" y="100.3">Power flags (tell the rule checker these nets are supplied)</text>
<text x="20.3" y="115.3">IO2 and IO8 must be high at power-up. BOOT held low at reset enters flashing mode.</text>
<text x="203.2" y="115.3">ADDR to GND. 4k7 pull-ups on SDA and SCL.</text>
<text x="307.3" y="115.3">Pressure: 10k over 15k divider. NTC: pull-up to 3V3, 10k series. 100nF filter on each.</text>
<text x="20.3" y="216.9">Probe goes straight to J2. Keep the probe insulated from ground.</text>
<text x="154.9" y="216.9">R17 terminates the bus. Cut JP1 to remove the termination.</text>
<text x="287" y="216.9">The LED runs from VSYS, so it lights on buck or USB power.</text>
</g>
<g font-size="1.3" fill="#006464">
<text x="53.4" y="46.7">J1</text>
<text x="155.4" y="46.9">+5V</text>
<text x="173.2" y="46.9">+5V</text>
<text x="188.4" y="46.9">+5V</text>
<text x="214.5" y="43.4">D1</text>
<text x="246.4" y="48">U5</text>
<text x="320" y="45.4">J3</text>
<text x="212" y="50.3">B5819W</text>
<text x="334.2" y="49.2">VBUS</text>
<text x="154.9" y="58.1">47uH</text>
<text x="157.5" y="55.6">L1</text>
<text x="177.8" y="55.6">C1</text>
<text x="177.8" y="58.1">100uF 25V</text>
<text x="193" y="55.6">C2</text>
<text x="193" y="58.1">100nF</text>
<text x="249.1" y="54.3">VIN</text>
<text x="249.1" y="56.8">EN</text>
<text x="253.9" y="54.3">VOUT</text>
<text x="335.4" y="54.3">CC1</text>
<text x="335.4" y="56.8">CC2</text>
<text x="378.4" y="55.6">R13</text>
<text x="378.4" y="58.1">5k1</text>
<text x="396.2" y="55.6">R14</text>
<text x="396.2" y="58.1">5k1</text>
<text x="214.5" y="63.7">D2</text>
<text x="246.4" y="65.7">AP2112K-3.3</text>
<text x="255" y="60.7" transform="rotate(-90 255 60.7)">GND</text>
<text x="336.3" y="61.9">D-</text>
<text x="336.3" y="64.5">D-</text>
<text x="173.2" y="67.6">GND</text>
<text x="188.4" y="67.6">GND</text>
<text x="212" y="70.6">B5819W</text>
<text x="336.3" y="67">D+</text>
<text x="336.3" y="69.5">D+</text>
<text x="373.9" y="67.6">GND</text>
<text x="391.6" y="67.6">GND</text>
<text x="47.7" y="74.6">Micro-Fit 2x8</text>
<text x="251.9" y="73.9">GND</text>
<text x="274.2" y="72.3">+3V3</text>
<text x="334.1" y="77.2">SBU1</text>
<text x="236.2" y="81">C7</text>
<text x="236.2" y="83.5">10uF</text>
<text x="279.4" y="81">C8</text>
<text x="279.4" y="83.5">10uF</text>
<text x="323.5" y="80.3" transform="rotate(-90 323.5 80.3)">SHIELD</text>
<text x="331.2" y="80.3" transform="rotate(-90 331.2 80.3)">GND</text>
<text x="334.1" y="79.7">SBU2</text>
<text x="152.6" y="86.3">PWR_FLAG</text>
<text x="167.9" y="86.3">PWR_FLAG</text>
<text x="183.1" y="86.3">PWR_FLAG</text>
<text x="320" y="86.1">USB-C</text>
<text x="155.4" y="93.4">+5V</text>
<text x="170.7" y="94.3">GND</text>
<text x="231.6" y="93">GND</text>
<text x="274.8" y="93">GND</text>
<text x="320.5" y="96.8">GND</text>
<text x="328.1" y="96.8">GND</text>
<text x="60.8" y="126.9">+3V3</text>
<text x="106.6" y="128.2">+3V3</text>
<text x="167.5" y="128.2">+3V3</text>
<text x="182.8" y="128.2">+3V3</text>
<text x="236.1" y="129.5">+3V3</text>
<text x="50.8" y="134.3">U1</text>
<text x="111.7" y="136.9">R9</text>
<text x="127" y="136.9">C11</text>
<text x="145.3" y="134.8">SW1</text>
<text x="172.7" y="136.9">C9</text>
<text x="187.9" y="136.9">C10</text>
<text x="231.1" y="136.9">U2</text>
<text x="51.3" y="140.7">EN</text>
<text x="64.5" y="141.4" transform="rotate(-90 64.5 141.4)">3V3</text>
<text x="66" y="140.7">IO20/RXD</text>
<text x="66.3" y="143.2">IO21/TXD</text>
<text x="111.7" y="139.4">10k 1%</text>
<text x="127" y="139.4">1uF</text>
<text x="144.3" y="141.7">RESET</text>
<text x="172.7" y="139.4">10uF</text>
<text x="187.9" y="139.4">100nF</text>
<text x="269.1" y="138.4">+3V3</text>
<text x="317.5" y="141.9">R1</text>
<text x="335.3" y="141.9">R2</text>
<text x="353" y="141.9">C3</text>
<text x="370.8" y="141.9">R3</text>
<text x="388.6" y="141.9">R4</text>
<text x="406.4" y="141.9">C4</text>
<text x="51.3" y="148.3">IO1</text>
<text x="51.3" y="145.7">IO0</text>
<text x="122.4" y="148.9">GND</text>
<text x="168.1" y="148.9">GND</text>
<text x="183.4" y="148.9">GND</text>
<text x="231.6" y="148.3">AIN0</text>
<text x="235.2" y="145.7">ALERT/RDY</text>
<text x="239.7" y="144.1" transform="rotate(-90 239.7 144.1)">VDD</text>
<text x="274.3" y="147">C12</text>
<text x="274.3" y="149.6">100nF</text>
<text x="317.5" y="144.5">10k 1%</text>
<text x="335.3" y="144.5">15k 1%</text>
<text x="353" y="144.5">100nF</text>
<text x="370.8" y="144.5">10k 1%</text>
<text x="388.6" y="144.5">15k 1%</text>
<text x="406.4" y="144.5">100nF</text>
<text x="51.3" y="155.9">IO4</text>
<text x="51.3" y="153.4">IO3</text>
<text x="51.3" y="150.8">IO2</text>
<text x="231.6" y="150.8">AIN1</text>
<text x="231.6" y="153.4">AIN2</text>
<text x="231.6" y="155.9">AIN3</text>
<text x="240.7" y="155.9">ADDR</text>
<text x="242.1" y="153.4">SDA</text>
<text x="242.1" y="150.8">SCL</text>
<text x="330.7" y="154">GND</text>
<text x="348.5" y="154">GND</text>
<text x="384" y="154">GND</text>
<text x="401.8" y="154">GND</text>
<text x="51.3" y="158.4">IO5</text>
<text x="51.3" y="161">IO6</text>
<text x="106.6" y="161.2">+3V3</text>
<text x="157.4" y="161.2">+3V3</text>
<text x="172.6" y="161.2">+3V3</text>
<text x="239.7" y="157" transform="rotate(-90 239.7 157)">GND</text>
<text x="269.7" y="159">GND</text>
<text x="51.3" y="163.5">IO7</text>
<text x="51.3" y="166.1">IO8</text>
<text x="130" y="167.8">SW2</text>
<text x="231.1" y="164.8">ADS1115IDGS</text>
<text x="51.3" y="168.6">IO9</text>
<text x="51.3" y="171.1">IO10</text>
<text x="51.3" y="173.7">IO18</text>
<text x="111.7" y="169.9">R10</text>
<text x="111.7" y="172.4">10k 1%</text>
<text x="162.5" y="169.9">R11</text>
<text x="162.5" y="172.4">10k 1%</text>
<text x="177.8" y="169.9">R12</text>
<text x="177.8" y="172.4">10k 1%</text>
<text x="236.7" y="170.5">GND</text>
<text x="269.1" y="171.4">+3V3</text>
<text x="284.4" y="171.4">+3V3</text>
<text x="51.3" y="176.2">IO19</text>
<text x="64.5" y="177.3" transform="rotate(-90 64.5 177.3)">GND</text>
<text x="129.5" y="174.7">BOOT</text>
<text x="312.3" y="176.5">+3V3</text>
<text x="365.6" y="176.5">+3V3</text>
<text x="50.8" y="182.6">ESP32-C3-WROOM-02U-N4</text>
<text x="274.3" y="180">R15</text>
<text x="274.3" y="182.6">4k7</text>
<text x="289.5" y="180">R16</text>
<text x="289.5" y="182.6">4k7</text>
<text x="317.5" y="185.1">R5</text>
<text x="335.3" y="185.1">R7</text>
<text x="353" y="185.1">C5</text>
<text x="370.8" y="185.1">R6</text>
<text x="388.6" y="185.1">R8</text>
<text x="406.4" y="185.1">C6</text>
<text x="61.4" y="190.8">GND</text>
<text x="317.5" y="187.7">330R 1%</text>
<text x="335.3" y="187.7">10k 1%</text>
<text x="353" y="187.7">100nF</text>
<text x="370.8" y="187.7">2k2 1%</text>
<text x="388.6" y="187.7">10k 1%</text>
<text x="406.4" y="187.7">100nF</text>
<text x="348.5" y="197.1">GND</text>
<text x="401.8" y="197.1">GND</text>
<text x="325.8" y="221.9">TP1</text>
<text x="336" y="221.9">TP2</text>
<text x="346.1" y="221.9">TP3</text>
<text x="356.3" y="221.9">TP4</text>
<text x="366.4" y="221.9">TP5</text>
<text x="376.6" y="221.9">TP6</text>
<text x="386.8" y="221.9">TP7</text>
<text x="396.9" y="221.9">TP8</text>
<text x="407.1" y="221.9">TP9</text>
<text x="53.2" y="228.5">+3V3</text>
<text x="187.8" y="231.1">+3V3</text>
<text x="294.6" y="233.4">R18</text>
<text x="308.5" y="231.3">D3</text>
<text x="345.9" y="234">GND</text>
<text x="48.2" y="235.9">U3</text>
<text x="119.3" y="234.9">+3V3</text>
<text x="182.9" y="238.5">U4</text>
<text x="220.9" y="234.9">+3V3</text>
<text x="294.6" y="235.9">1k</text>
<text x="307.1" y="238.2">Green</text>
<text x="48.7" y="244.8">T+</text>
<text x="56.8" y="242.6" transform="rotate(-90 56.8 242.6)">V</text>
<text x="59" y="242.3">SCK</text>
<text x="60.2" y="244.8">SO</text>
<text x="100.4" y="241">J2</text>
<text x="124.4" y="243.5">C13</text>
<text x="139.7" y="243.5">C14</text>
<text x="183.9" y="244.8">D</text>
<text x="226" y="243.5">C15</text>
<text x="241.3" y="243.5">R17</text>
<text x="48.7" y="249.9">T-</text>
<text x="56.8" y="251" transform="rotate(-90 56.8 251)">GND</text>
<text x="60.3" y="249.9">CS</text>
<text x="124.4" y="246.1">100nF</text>
<text x="139.7" y="246.1">10nF</text>
<text x="183.9" y="247.3">R</text>
<text x="183.9" y="249.9">Vref</text>
<text x="191.5" y="246.2" transform="rotate(-90 191.5 246.2)">VCC</text>
<text x="191.9" y="247.3">CANH</text>
<text x="192.2" y="249.9">CANL</text>
<text x="226" y="246.1">100nF</text>
<text x="241.3" y="246.1">120R</text>
<text x="332.7" y="246.1">H1</text>
<text x="332.7" y="248.6">M3</text>
<text x="345.4" y="246.1">H2</text>
<text x="345.4" y="248.6">M3</text>
<text x="358.1" y="246.1">H3</text>
<text x="358.1" y="248.6">M3</text>
<text x="370.8" y="246.1">H4</text>
<text x="370.8" y="248.6">M3</text>
<text x="94.9" y="253.7">Thermocouple</text>
<text x="119.9" y="255.6">GND</text>
<text x="183.9" y="252.4">Rs</text>
<text x="191.5" y="253" transform="rotate(-90 191.5 253)">GND</text>
<text x="221.5" y="255.6">GND</text>
<text x="267.4" y="256.7">JP1</text>
<text x="48.2" y="258.8">MAX31855KASA</text>
<text x="182.9" y="258.8">SN65HVD230</text>
<text x="264.6" y="263.6">CAN term</text>
<text x="53.8" y="264.4">GND</text>
<text x="188.4" y="267">GND</text>
</g>
<g font-size="1.3" fill="#a90000">
<text x="49.4" y="50.7">1</text>
<text x="49.4" y="53.2">2</text>
<text x="57.7" y="53.2">10</text>
<text x="58.3" y="50.7">9</text>
<text x="246.9" y="53.2">1</text>
<text x="259.6" y="53.2">5</text>
<text x="341.6" y="48.1">A4</text>
<text x="341.6" y="53.2">A5</text>
<text x="49.4" y="55.7">3</text>
<text x="49.4" y="58.3">4</text>
<text x="57.7" y="55.7">11</text>
<text x="57.7" y="58.3">12</text>
<text x="246.9" y="55.7">3</text>
<text x="341.5" y="55.7">B5</text>
<text x="49.4" y="60.8">5</text>
<text x="49.4" y="63.4">6</text>
<text x="49.4" y="65.9">7</text>
<text x="57.7" y="60.8">13</text>
<text x="57.7" y="63.4">14</text>
<text x="57.7" y="65.9">15</text>
<text x="253.9" y="63" transform="rotate(-90 253.9 63)">2</text>
<text x="341.5" y="63.4">B7</text>
<text x="341.6" y="65.9">A6</text>
<text x="341.6" y="60.8">A7</text>
<text x="49.4" y="68.4">8</text>
<text x="57.7" y="68.4">16</text>
<text x="341.5" y="68.4">B6</text>
<text x="341.6" y="76.1">A8</text>
<text x="341.5" y="78.6">B8</text>
<text x="322.4" y="85.2" transform="rotate(-90 322.4 85.2)">SH</text>
<text x="330.1" y="85.1" transform="rotate(-90 330.1 85.1)">A1</text>
<text x="63.4" y="136.6" transform="rotate(-90 63.4 136.6)">1</text>
<text x="48.8" y="139.6">2</text>
<text x="76.1" y="139.6">11</text>
<text x="76.1" y="142.1">12</text>
<text x="238.6" y="139.2" transform="rotate(-90 238.6 139.2)">8</text>
<text x="48.2" y="149.7">16</text>
<text x="48.2" y="147.2">17</text>
<text x="48.2" y="144.6">18</text>
<text x="229.1" y="147.2">4</text>
<text x="229.1" y="149.7">5</text>
<text x="246.3" y="149.7">10</text>
<text x="246.9" y="144.6">2</text>
<text x="48.2" y="152.3">15</text>
<text x="48.8" y="154.8">3</text>
<text x="229.1" y="152.3">6</text>
<text x="229.1" y="154.8">7</text>
<text x="246.9" y="154.8">1</text>
<text x="246.9" y="152.3">9</text>
<text x="48.8" y="157.3">4</text>
<text x="48.8" y="159.9">5</text>
<text x="238.6" y="159.5" transform="rotate(-90 238.6 159.5)">3</text>
<text x="48.8" y="162.4">6</text>
<text x="48.8" y="165">7</text>
<text x="48.8" y="167.5">8</text>
<text x="48.2" y="170">10</text>
<text x="48.2" y="172.6">13</text>
<text x="48.2" y="175.1">14</text>
<text x="63.4" y="179.8" transform="rotate(-90 63.4 179.8)">9</text>
<text x="55.7" y="238.2" transform="rotate(-90 55.7 238.2)">4</text>
<text x="46.3" y="243.7">3</text>
<text x="64" y="241.2">5</text>
<text x="64" y="243.7">7</text>
<text x="104" y="243.7">2</text>
<text x="180.9" y="243.7">1</text>
<text x="190.4" y="240.8" transform="rotate(-90 190.4 240.8)">3</text>
<text x="46.3" y="248.8">2</text>
<text x="64" y="248.8">6</text>
<text x="104" y="246.2">1</text>
<text x="180.9" y="246.2">4</text>
<text x="180.9" y="248.8">5</text>
<text x="180.9" y="251.3">8</text>
<text x="198.7" y="248.8">6</text>
<text x="198.7" y="246.2">7</text>
<text x="55.7" y="253.5" transform="rotate(-90 55.7 253.5)">1</text>
<text x="190.4" y="256" transform="rotate(-90 190.4 256)">2</text>
</g>
<text font-size=".8" fill="#006464" x="56.9" y="241.5" transform="rotate(-90 56.9 241.5)">CC</text>
</svg>
